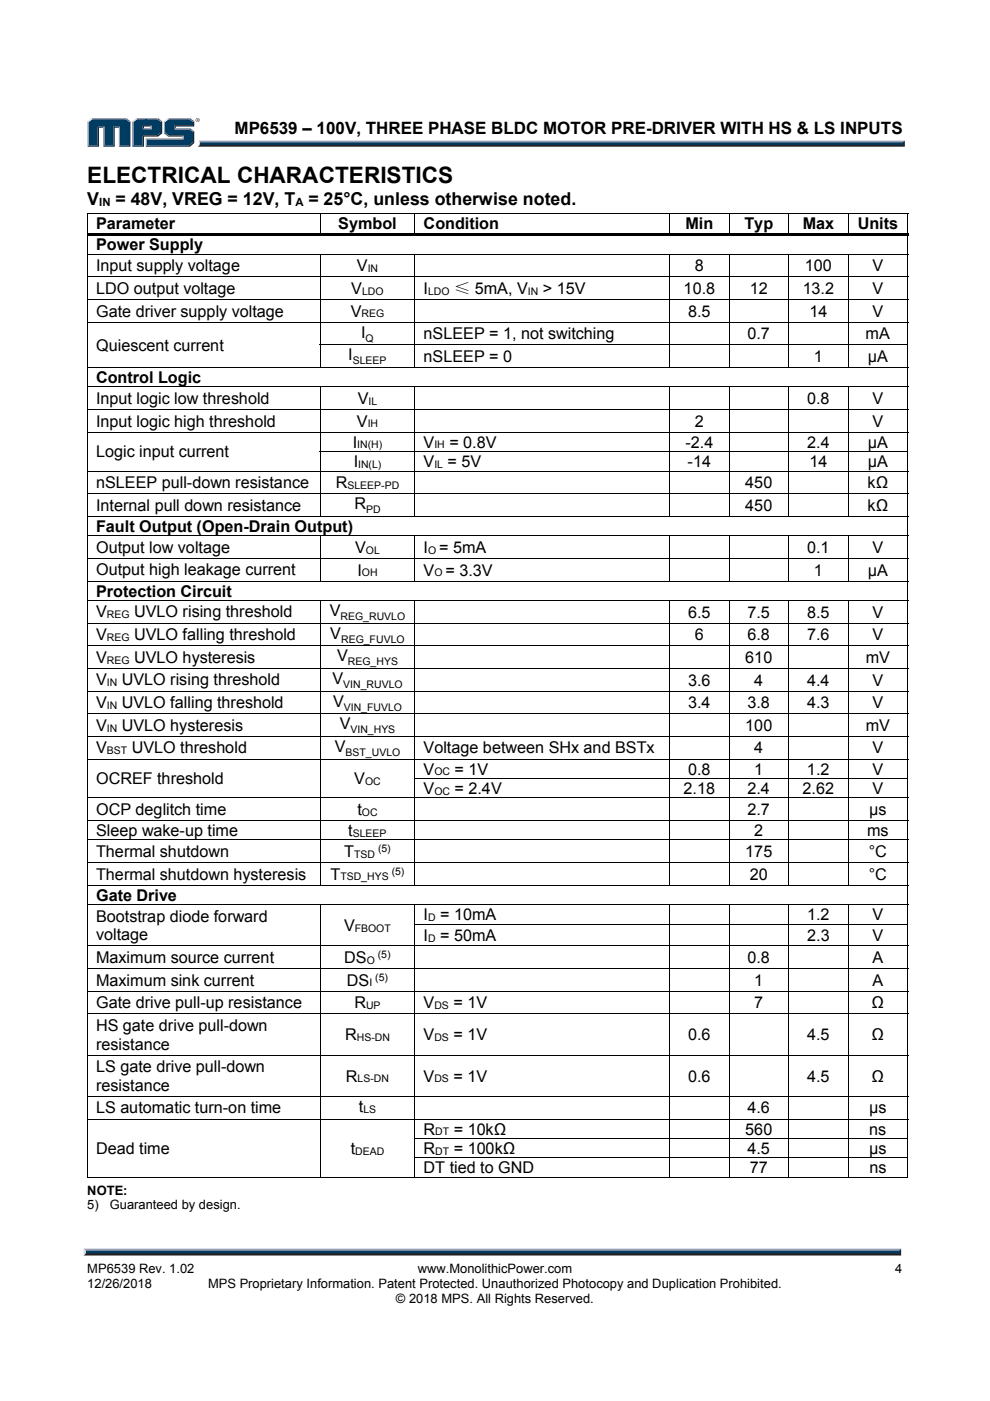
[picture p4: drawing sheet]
<svg xmlns="http://www.w3.org/2000/svg" width="210mm" height="297mm" viewBox="0 0 210 297" stroke-linecap="round" stroke-linejoin="round" font-family="sans-serif">
<path d="M42.2 29.8h149.7l-.4 .7h-149.1z" fill="#94a0b8"/>
<path d="M42.4 30.5h149.1l.4 .6h-150.1l.4-.2z" fill="#231f20"/>
<path d="M191.5 30.2l.4-.4v1.3l-.4-.4z" fill="#001039"/>
<path d="M42.4 30.2h149.1v.5h-149.2z" fill="#003b62"/>
<path d="M42.2 29.8l.2 .4-.1 .5-.5 .4 .4-.5z" fill="#dcdddf"/>
<path d="M30.3 27.4l.2-.2h1.4l.2 .2z" fill="#94a0b8"/>
<g fill="#003b62">
<path d="M18.8 25.9l.8-.6h7l.8 .6v4.9h-1.9v-4h-1.4v4h-2v-4h-1.4v4h-1.9z"/>
<path d="M28.3 25.9l.8-.6h2.1v1.3h-.9v.8h1.8v-.8h-1.2v-1.3h2.5l.7 .6v2.2l-.7 .6h-3.1v2.1h-2z"/>
<path d="M31.1 29.6h7.8v-.9h-3.1l-.8-.6v-2.2l.8-.6h4.3l.8 .6v.7h-3.9v.8h3.1l.8 .6v2.2l-.8 .6h-9z"/>
</g>
<path d="M35.6 25.1h4.7" fill="none" stroke="#94a0b8" stroke-width=".26"/>
<path d="M34.8 25.7l.8-.7 .2 .3-.8 .6z" fill="#dcdddf"/>
<path d="M34.9 25.7v2.6" fill="none" stroke="#94a0b8" stroke-width=".26"/>
<path d="M34.8 28.3l.2-.2 .8 .6-.2 .3z" fill="#547194"/>
<path d="M35.6 28.8h3.4" fill="none" stroke="#001039" stroke-width=".26"/>
<g fill="#94a0b8">
<path d="M30.9 29.3h7.8v-.3l.3-.3v.9h-7.8z"/>
<path d="M30.9 29.3l.3 .3v1.2l-.3 .3z"/>
</g>
<path d="M37 26.6h3.9v-.7l.3-.2v1.1h-3.9v.4l-.3 .2z" fill="#001039"/>
<path d="M37 27.3h3.3" fill="none" stroke="#94a0b8" stroke-width=".26"/>
<path d="M40.3 27.2l.9 .6-.3 .2-.8-.6z" fill="#547194"/>
<g fill="#001039">
<path d="M30.9 31.1l.3-.3h8.9l.8-.6v-2.2l.3-.2v2.5l-.9 .8z"/>
<path d="M30.3 28.7h3.1l.7-.6v-2.2l.3-.2v2.6l-.9 .7h-3v2.1h-2.5l.3-.3h2z"/>
</g>
<path d="M33.5 25l.9 .7-.3 .2-.7-.6z" fill="#547194"/>
<path d="M28.9 25.1h4.6" fill="none" stroke="#94a0b8" stroke-width=".26"/>
<path d="M28 25.7l.9-.7 .2 .3-.8 .6z" fill="#dcdddf"/>
<path d="M28.1 25.7v5.4" fill="none" stroke="#94a0b8" stroke-width=".26"/>
<path d="M31.9 26.8l.2-.2v.8l-.2-.2z" fill="#94a0b8"/>
<g fill="#001039">
<path d="M30.3 26.6h1.8l-.2 .2h-1.4v.4l-.2 .2z"/>
<path d="M27.4 25.9l.3-.2v5.4h-2.5l.3-.3h1.9z"/>
</g>
<path d="M26.8 25l.9 .7-.3 .2-.8-.6z" fill="#547194"/>
<path d="M19.4 25.1h7.4" fill="none" stroke="#94a0b8" stroke-width=".26"/>
<path d="M18.5 25.7l.9-.7 .2 .3-.8 .6z" fill="#dcdddf"/>
<path d="M18.7 25.7v5.4" fill="none" stroke="#94a0b8" stroke-width=".26"/>
<path d="M20.7 26.8h1.4l-.2 .3h-.9v4h-2.5l.3-.3h1.9z" fill="#001039"/>
<path d="M22 26.8v4.3" fill="none" stroke="#94a0b8" stroke-width=".26"/>
<path d="M24.1 26.8h1.4l-.3 .3h-.9v4h-2.4l.2-.3h2z" fill="#001039"/>
<path d="M25.3 26.8v4.3" fill="none" stroke="#94a0b8" stroke-width=".26"/>
<path d="M40.3 25l.9 .7-.3 .2-.8-.6z" fill="#547194"/>
<g fill="#231f20">
<path d="M18.2 265.5h172.5l.4 .7h-173.3z"/>
<path d="M41.5 25.4a.45 .45 0 0 1 .9 0 .45 .45 0 0 1-.9 0zM41.6 25.4a.36 .36 0 0 0 .7 0 .36 .36 0 0 0-.7 0zM41.8 25.2l.3 .1v.4l-.2-.2-.1 .2zM41.8 25.3v.1h.2z"/>
</g>
<path d="M17.8 264.7h173.3l-.4 .8h-172.5z" fill="#94a0b8"/>
<path d="M191.1 264.7v1.5l-.4-.4v-.6z" fill="#001039"/>
<path d="M18.2 265.2h172.5v.6h-172.5z" fill="#003b62"/>
<path d="M17.8 264.7l.4 .5v.5l-.4 .5z" fill="#dcdddf"/>
<g fill="#000">
<path d="M18.4 45.2h.2v.2h-.2zM18.4 49.4h174.2v.5h-174.2zM192.4 45.2h.2v.2h-.2zM18.4 73h.2v.2h-.2zM18.4 95.7h.2v.1h-.2zM18.4 165h.2v.1h-.2zM67.8 165h.2v.1h-.2zM18.4 195.8h.2v.2h-.2zM67.8 195.8h.2v.2h-.2zM18.4 241.3h.2v.1h-.2zM18.4 245.4h.2v.2h-.2zM67.8 241.3h.2v.1h-.2z"/>
<path d="M67.8 245.4h.2v.2h-.2zM192.4 249.6h.2v.1h-.2z"/>
</g>
<g fill="none" stroke="#000" stroke-width=".21">
<path d="M18.4 45.3h174.2M18.4 53.9h174.2M18.4 58.7h174.2M18.5 45.4v4M18.5 49.9v3.9M18.5 54v4.6M18.5 58.8v4.6M67.9 45.4v4M67.9 54v4.6M67.9 58.8v4.6M88 45.4v4M88 54v4.6"/>
<path d="M88 58.8v4.6M142 45.4v4M142 54v4.6M142 58.8v4.6M154.7 45.4v4M154.7 54v4.6M154.7 58.8v4.6M167.3 45.4v4M167.3 54v4.6M167.3 58.8v4.6M179.9 45.4v4M179.9 54v4.6"/>
<path d="M179.9 58.8v4.6M192.5 45.4v4M192.5 49.9v3.9M192.5 54v4.6M192.5 58.8v4.6M18.4 63.5h174.2M18.4 68.3h174.2M18.4 77.9h174.2M18.5 63.6v4.6M18.5 68.4v4.6M18.5 73.2v4.6M18.5 78v3.9"/>
<path d="M67.8 73.1h124.8M67.9 63.6v4.6M67.9 68.4v4.6M67.9 73.2v4.6M88 63.6v4.6M88 68.4v4.6M88 73.2v4.6M142 63.6v4.6M142 68.4v4.6M142 73.2v4.6M154.7 63.6v4.6M154.7 68.4v4.6"/>
<path d="M154.7 73.2v4.6M167.3 63.6v4.6M167.3 68.4v4.6M167.3 73.2v4.6M179.9 63.6v4.6M179.9 68.4v4.6M179.9 73.2v4.6M192.5 63.6v4.6M192.5 68.4v4.6M192.5 73.2v4.6M192.5 78v3.9M18.4 82h174.2"/>
<path d="M18.4 86.8h174.2M18.4 91.6h174.2M18.4 99.9h174.2M18.5 82.1v4.6M18.5 86.9v4.7M18.5 91.7v4M18.5 95.8v4M18.5 99.9v4.7M67.8 95.8h124.8M67.9 82.1v4.6M67.9 86.9v4.7M67.9 91.7v4"/>
<path d="M67.9 95.8v4M67.9 99.9v4.7M88 82.1v4.6M88 86.9v4.7M88 91.7v4M88 95.8v4M88 99.9v4.7M142 82.1v4.6M142 86.9v4.7M142 91.7v4M142 95.8v4M142 99.9v4.7"/>
<path d="M154.7 82.1v4.6M154.7 86.9v4.7M154.7 91.7v4M154.7 95.8v4M154.7 99.9v4.7M167.3 82.1v4.6M167.3 86.9v4.7M167.3 91.7v4M167.3 95.8v4M167.3 99.9v4.7M179.9 82.1v4.6M179.9 86.9v4.7"/>
<path d="M179.9 91.7v4M179.9 95.8v4M179.9 99.9v4.7M192.5 82.1v4.6M192.5 86.9v4.7M192.5 91.7v4M192.5 95.8v4M192.5 99.9v4.7M18.4 104.7h174.2M18.4 109.5h174.2M18.4 113.6h174.2M18.4 118.4h174.2"/>
<path d="M18.5 104.8v4.6M18.5 109.6v3.9M18.5 113.7v4.6M18.5 118.5v4.6M67.9 104.8v4.6M67.9 113.7v4.6M67.9 118.5v4.6M88 104.8v4.6M88 113.7v4.6M88 118.5v4.6M142 104.8v4.6M142 113.7v4.6"/>
<path d="M142 118.5v4.6M154.7 104.8v4.6M154.7 113.7v4.6M154.7 118.5v4.6M167.3 104.8v4.6M167.3 113.7v4.6M167.3 118.5v4.6M179.9 104.8v4.6M179.9 113.7v4.6M179.9 118.5v4.6M192.5 104.8v4.6M192.5 109.6v3.9"/>
<path d="M192.5 113.7v4.6M192.5 118.5v4.6M18.4 123.2h174.2M18.4 127.3h174.2M18.4 132.1h174.2M18.4 136.9h174.2M18.5 123.3v3.9M18.5 127.4v4.6M18.5 132.2v4.6M18.5 137v4.6M67.9 127.4v4.6M67.9 132.2v4.6"/>
<path d="M67.9 137v4.6M88 127.4v4.6M88 132.2v4.6M88 137v4.6M142 127.4v4.6M142 132.2v4.6M142 137v4.6M154.7 127.4v4.6M154.7 132.2v4.6M154.7 137v4.6M167.3 127.4v4.6M167.3 132.2v4.6"/>
<path d="M167.3 137v4.6M179.9 127.4v4.6M179.9 132.2v4.6M179.9 137v4.6M192.5 123.3v3.9M192.5 127.4v4.6M192.5 132.2v4.6M192.5 137v4.6M18.4 141.7h174.2M18.4 146.5h174.2M18.4 151.3h174.2M18.4 156.1h174.2"/>
<path d="M18.5 141.8v4.6M18.5 146.6v4.7M18.5 151.4v4.6M18.5 156.2v4.6M67.9 141.8v4.6M67.9 146.6v4.7M67.9 151.4v4.6M67.9 156.2v4.6M88 141.8v4.6M88 146.6v4.7M88 151.4v4.6M88 156.2v4.6"/>
<path d="M142 141.8v4.6M142 146.6v4.7M142 151.4v4.6M142 156.2v4.6M154.7 141.8v4.6M154.7 146.6v4.7M154.7 151.4v4.6M154.7 156.2v4.6M167.3 141.8v4.6M167.3 146.6v4.7M167.3 151.4v4.6M167.3 156.2v4.6"/>
<path d="M179.9 141.8v4.6M179.9 146.6v4.7M179.9 151.4v4.6M179.9 156.2v4.6M192.5 141.8v4.6M192.5 146.6v4.7M192.5 151.4v4.6M192.5 156.2v4.6M18.4 160.9h174.2M18.4 169.2h174.2M18.4 174h174.2M18.4 178.1h174.2"/>
<path d="M18.5 161v4M18.5 165.1v4M18.5 169.2v4.7M18.5 174.1v3.9M18.5 178.2v4.6M67.9 161v4M67.9 165.1v4M67.9 169.2v4.7M67.9 174.1v3.9M67.9 178.2v4.6M87.9 165h104.7M88 161v4"/>
<path d="M88 165.1v4M88 169.2v4.7M88 174.1v3.9M88 178.2v4.6M142 161v4M142 165.1v4M142 169.2v4.7M142 174.1v3.9M142 178.2v4.6M154.7 161v4M154.7 165.1v4M154.7 169.2v4.7"/>
<path d="M154.7 174.1v3.9M154.7 178.2v4.6M167.3 161v4M167.3 165.1v4M167.3 169.2v4.7M167.3 174.1v3.9M167.3 178.2v4.6M179.9 161v4M179.9 165.1v4M179.9 169.2v4.7M179.9 174.1v3.9M179.9 178.2v4.6"/>
<path d="M192.5 161v4M192.5 165.1v4M192.5 169.2v4.7M192.5 174.1v3.9M192.5 178.2v4.6M18.4 182.9h174.2M18.4 187.7h174.2M18.4 191.8h174.2M18.5 183v4.6M18.5 187.8v3.9M18.5 191.9v3.9M18.5 196v4.5"/>
<path d="M67.9 183v4.6M67.9 191.9v3.9M67.9 196v4.5M87.9 195.9h104.7M88 183v4.6M88 191.9v3.9M88 196v4.5M142 183v4.6M142 191.9v3.9M142 196v4.5M154.7 183v4.6M154.7 191.9v3.9"/>
<path d="M154.7 196v4.5M167.3 183v4.6M167.3 191.9v3.9M167.3 196v4.5M179.9 183v4.6M179.9 191.9v3.9M179.9 196v4.5M192.5 183v4.6M192.5 187.8v3.9M192.5 191.9v3.9M192.5 196v4.5M18.4 200.6h174.2"/>
<path d="M18.4 205.3h174.2M18.4 210.2h174.2M18.4 215h174.2M18.5 200.6v4.7M18.5 205.4v4.7M18.5 210.2v4.7M18.5 215.1v8.5M67.9 200.6v4.7M67.9 205.4v4.7M67.9 210.2v4.7M67.9 215.1v8.5M88 200.6v4.7"/>
<path d="M88 205.4v4.7M88 210.2v4.7M88 215.1v8.5M142 200.6v4.7M142 205.4v4.7M142 210.2v4.7M142 215.1v8.5M154.7 200.6v4.7M154.7 205.4v4.7M154.7 210.2v4.7M154.7 215.1v8.5M167.3 200.6v4.7"/>
<path d="M167.3 205.4v4.7M167.3 210.2v4.7M167.3 215.1v8.5M179.9 200.6v4.7M179.9 205.4v4.7M179.9 210.2v4.7M179.9 215.1v8.5M192.5 200.6v4.7M192.5 205.4v4.7M192.5 210.2v4.7M192.5 215.1v8.5M18.4 223.7h174.2"/>
<path d="M18.4 232.5h174.2M18.4 237.3h174.2M18.5 223.8v8.6M18.5 232.5v4.7M18.5 237.3v4M67.9 223.8v8.6M67.9 232.5v4.7M67.9 237.3v4M88 223.8v8.6M88 232.5v4.7M88 237.3v4M142 223.8v8.6"/>
<path d="M142 232.5v4.7M142 237.3v4M154.7 223.8v8.6M154.7 232.5v4.7M154.7 237.3v4M167.3 223.8v8.6M167.3 232.5v4.7M167.3 237.3v4M179.9 223.8v8.6M179.9 232.5v4.7M179.9 237.3v4M192.5 223.8v8.6"/>
<path d="M192.5 232.5v4.7M192.5 237.3v4M18.4 249.6h49.4M18.5 241.4v4M18.5 245.6v4.1M67.9 241.4v4M67.9 245.6v4.1M68 249.6h19.9M87.9 241.4h104.7M87.9 245.5h104.7M88 241.4v4M88 245.6v4.1"/>
<path d="M88.1 249.6h53.8M142 241.4v4M142 245.6v4.1M142.1 249.6h12.5M154.7 241.4v4M154.7 245.6v4.1M154.7 249.6h12.5M167.3 241.4v4M167.3 245.6v4.1M167.3 249.6h12.5M179.9 241.4v4M179.9 245.6v4.1"/>
<path d="M180 249.6h12.4M192.5 241.4v4M192.5 245.6v4.1"/>
</g>
<text font-size="4.8" x="18.5" y="38.8">ELECTRICAL CHARACTERISTICS</text>
<g font-size="3.8">
<text x="18.5" y="43.4">V</text>
<text x="24.5" y="43.4">= 48V, VREG = 12V, T</text>
<text x="65.4" y="43.4">= 25°C, unless otherwise noted.</text>
</g>
<text font-size="3.6" x="49.7" y="28.3">MP6539 – 100V, THREE PHASE BLDC MOTOR PRE-DRIVER WITH HS &amp; LS INPUTS</text>
<g font-size="3.4">
<text x="20.4" y="48.6">Parameter</text>
<text x="20.4" y="53.1">Power Supply</text>
<text x="71.8" y="48.6">Symbol</text>
<text x="89.9" y="48.6">Condition</text>
<text x="145.4" y="48.6">Min</text>
<text x="157.9" y="48.6">Typ</text>
<text x="170.2" y="48.6">Max</text>
<text x="181.9" y="48.6">Units</text>
<text x="20.4" y="57.5">Input supply voltage</text>
<text x="75.7" y="57.5">V</text>
<text x="147.4" y="57.5">8</text>
<text x="170.7" y="57.5">100</text>
<text x="185.1" y="57.5">V</text>
<text x="20.4" y="62.3">LDO output voltage</text>
<text x="74.5" y="62.3">V</text>
<text x="89.9" y="62.3">I</text>
<text x="96.3" y="62.3">≤ 5mA, V</text>
<text x="115.1" y="62.3">&gt; 15V</text>
<text x="145" y="62.3">10.8</text>
<text x="159" y="62.3">12</text>
<text x="170.2" y="62.3">13.2</text>
<text x="185.1" y="62.3">V</text>
<text x="20.4" y="67.1">Gate driver supply voltage</text>
<text x="74.4" y="67.1">V</text>
<text x="76.6" y="71.6">I</text>
<text x="89.9" y="71.9">nSLEEP = 1, not switching</text>
<text x="145.9" y="67.1">8.5</text>
<text x="158.5" y="71.9">0.7</text>
<text x="171.7" y="67.1">14</text>
<text x="183.6" y="71.9">mA</text>
<text x="185.1" y="67.1">V</text>
<text x="20.4" y="74.3">Quiescent current</text>
<text x="73.9" y="76.4">I</text>
<text x="89.9" y="76.7">nSLEEP = 0</text>
<text x="172.6" y="76.7">1</text>
<text x="184.1" y="76.7">µA</text>
<text x="20.4" y="81.2">Control Logic</text>
<text x="20.4" y="85.6">Input logic low threshold</text>
<text x="75.9" y="85.6">V</text>
<text x="171.2" y="85.6">0.8</text>
<text x="185.1" y="85.6">V</text>
<text x="20.4" y="90.4">Input logic high threshold</text>
<text x="74.8" y="94.9">I</text>
<text x="75.7" y="90.4">V</text>
<text x="89.9" y="94.9">V</text>
<text x="95.3" y="94.9">= 0.8V</text>
<text x="145.4" y="94.9">-2.4</text>
<text x="147.4" y="90.4">2</text>
<text x="171.2" y="94.9">2.4</text>
<text x="184.1" y="94.9">µA</text>
<text x="185.1" y="90.4">V</text>
<text x="20.4" y="96.9">Logic input current</text>
<text x="75" y="99">I</text>
<text x="89.9" y="99">V</text>
<text x="94.9" y="99">= 5V</text>
<text x="145.8" y="99">-14</text>
<text x="171.7" y="99">14</text>
<text x="184.1" y="99">µA</text>
<text x="20.4" y="103.5">nSLEEP pull-down resistance</text>
<text x="71.2" y="103.5">R</text>
<text x="75.2" y="107.9">R</text>
<text x="158.1" y="103.5">450</text>
<text x="184" y="103.5">kΩ</text>
<text x="20.4" y="108.3">Internal pull down resistance</text>
<text x="20.4" y="112.8">Fault Output (Open-Drain Output)</text>
<text x="158.1" y="108.3">450</text>
<text x="184" y="108.3">kΩ</text>
<text x="20.4" y="117.2">Output low voltage</text>
<text x="75.3" y="117.2">V</text>
<text x="89.9" y="117.2">I = 5mA</text>
<text x="171.2" y="117.2">0.1</text>
<text x="185.1" y="117.2">V</text>
<text x="20.4" y="122">Output high leakage current</text>
<text x="75.8" y="122">I</text>
<text x="89.9" y="122">V = 3.3V</text>
<text x="172.6" y="122">1</text>
<text x="184.1" y="122">µA</text>
<text x="20.4" y="126.5">Protection Circuit</text>
<text x="20.4" y="130.9">V</text>
<text x="28.4" y="130.9">UVLO rising threshold</text>
<text x="70" y="130.6">V</text>
<text x="145.9" y="130.9">6.5</text>
<text x="158.5" y="130.9">7.5</text>
<text x="171.2" y="130.9">8.5</text>
<text x="185.1" y="130.9">V</text>
<text x="20.4" y="135.7">V</text>
<text x="28.4" y="135.7">UVLO falling threshold</text>
<text x="70.1" y="135.4">V</text>
<text x="147.4" y="135.7">6</text>
<text x="158.5" y="135.7">6.8</text>
<text x="171.2" y="135.7">7.6</text>
<text x="185.1" y="135.7">V</text>
<text x="20.4" y="140.5">V</text>
<text x="28.4" y="140.5">UVLO hysteresis</text>
<text x="71.5" y="140.2">V</text>
<text x="158.1" y="140.5">610</text>
<text x="183.6" y="140.5">mV</text>
<text x="20.4" y="145.3">V</text>
<text x="25.8" y="145.3">UVLO rising threshold</text>
<text x="70.5" y="145">V</text>
<text x="70.6" y="149.8">V</text>
<text x="145.9" y="145.4">3.6</text>
<text x="160" y="145.4">4</text>
<text x="171.2" y="145.4">4.4</text>
<text x="185.1" y="145.4">V</text>
<text x="20.4" y="150.1">V</text>
<text x="20.4" y="154.9">V</text>
<text x="25.8" y="150.1">UVLO falling threshold</text>
<text x="25.8" y="154.9">UVLO hysteresis</text>
<text x="72.1" y="154.6">V</text>
<text x="145.9" y="150.1">3.4</text>
<text x="158.1" y="155">100</text>
<text x="158.5" y="150.1">3.8</text>
<text x="171.2" y="150.1">4.3</text>
<text x="183.6" y="155">mV</text>
<text x="185.1" y="150.1">V</text>
<text x="20.4" y="159.7">V</text>
<text x="28" y="159.7">UVLO threshold</text>
<text x="71" y="159.4">V</text>
<text x="89.9" y="159.7">Voltage between SHx and BSTx</text>
<text x="160" y="159.7">4</text>
<text x="185.1" y="159.7">V</text>
<text x="20.4" y="166.3">OCREF threshold</text>
<text x="75.1" y="166.3">V</text>
<text x="89.9" y="164.2">V</text>
<text x="96.4" y="164.2">= 1V</text>
<text x="145.9" y="164.2">0.8</text>
<text x="160" y="164.2">1</text>
<text x="171.2" y="164.2">1.2</text>
<text x="185.1" y="164.2">V</text>
<text x="20.4" y="172.8">OCP deglitch time</text>
<text x="75.8" y="172.8">t</text>
<text x="89.9" y="168.3">V</text>
<text x="96.4" y="168.3">= 2.4V</text>
<text x="145" y="168.3">2.18</text>
<text x="158.5" y="172.8">2.7</text>
<text x="158.5" y="168.3">2.4</text>
<text x="170.2" y="168.3">2.62</text>
<text x="184.4" y="172.8">µs</text>
<text x="185.1" y="168.3">V</text>
<text x="20.4" y="177.2">Sleep wake-up time</text>
<text x="73.9" y="177.2">t</text>
<text x="160" y="177.2">2</text>
<text x="183.9" y="177.2">ms</text>
<text x="20.4" y="181.7">Thermal shutdown</text>
<text x="73" y="181.7">T</text>
<text x="158.1" y="181.7">175</text>
<text x="184.3" y="181.7">°C</text>
<text x="20.4" y="186.5">Thermal shutdown hysteresis</text>
<text x="20.4" y="191">Gate Drive</text>
<text x="70.1" y="186.5">T</text>
<text x="159" y="186.5">20</text>
<text x="184.3" y="186.5">°C</text>
<text x="20.4" y="195.4">Bootstrap diode forward</text>
<text x="73" y="197.4">V</text>
<text x="89.9" y="195.1">I</text>
<text x="93.3" y="195.1">= 10mA</text>
<text x="171.2" y="195.1">1.2</text>
<text x="185.1" y="195.1">V</text>
<text x="20.4" y="199.4">voltage</text>
<text x="89.9" y="199.5">I</text>
<text x="93.3" y="199.5">= 50mA</text>
<text x="171.2" y="199.5">2.3</text>
<text x="185.1" y="199.5">V</text>
<text x="20.4" y="204.2">Maximum source current</text>
<text x="20.4" y="209">Maximum sink current</text>
<text x="73" y="204.2">DS</text>
<text x="73.6" y="209">DS</text>
<text x="158.5" y="204.2">0.8</text>
<text x="160" y="209">1</text>
<text x="185.1" y="209">A</text>
<text x="185.1" y="204.2">A</text>
<text x="20.4" y="213.8">Gate drive pull-up resistance</text>
<text x="75.2" y="213.8">R</text>
<text x="89.9" y="213.8">V</text>
<text x="96.2" y="213.8">= 1V</text>
<text x="160" y="213.8">7</text>
<text x="184.9" y="213.8">Ω</text>
<text x="20.4" y="218.6">HS gate drive pull-down</text>
<text x="73.2" y="220.6">R</text>
<text x="89.9" y="220.6">V</text>
<text x="96.2" y="220.6">= 1V</text>
<text x="145.9" y="220.6">0.6</text>
<text x="171.2" y="220.6">4.5</text>
<text x="184.9" y="220.6">Ω</text>
<text x="20.4" y="222.5">resistance</text>
<text x="20.4" y="227.3">LS gate drive pull-down</text>
<text x="20.4" y="231.3">resistance</text>
<text x="73.4" y="229.3">R</text>
<text x="89.9" y="229.3">V</text>
<text x="96.2" y="229.3">= 1V</text>
<text x="145.9" y="229.3">0.6</text>
<text x="171.2" y="229.3">4.5</text>
<text x="184.9" y="229.3">Ω</text>
<text x="20.4" y="236.1">LS automatic turn-on time</text>
<text x="76.1" y="235.7">t</text>
<text x="158.5" y="236.1">4.6</text>
<text x="184.4" y="236.1">µs</text>
<text x="20.4" y="244.6">Dead time</text>
<text x="74.4" y="244.7">t</text>
<text x="89.9" y="244.7">R</text>
<text x="89.9" y="240.6">R</text>
<text x="96.2" y="240.6">= 10kΩ</text>
<text x="96.2" y="244.7">= 100kΩ</text>
<text x="158.1" y="240.6">560</text>
<text x="158.5" y="244.7">4.5</text>
<text x="184.4" y="244.7">µs</text>
<text x="184.4" y="240.6">ns</text>
<text x="89.9" y="248.8">DT tied to GND</text>
<text x="159.1" y="248.8">77</text>
<text x="184.4" y="248.8">ns</text>
</g>
<g font-size="2.7">
<text x="18.5" y="253.3">NOTE:</text>
<text x="18.5" y="256.4">5)</text>
<text x="23.3" y="256.4">Guaranteed by design.</text>
<text x="18.5" y="270">MP6539 Rev. 1.02</text>
<text x="18.5" y="273.2">12/26/2018</text>
<text x="44.1" y="273.2">MPS Proprietary Information. Patent Protected. Unauthorized Photocopy and Duplication Prohibited.</text>
<text x="88.6" y="270">www.MonolithicPower.com</text>
<text x="189.9" y="270">4</text>
<text x="84" y="276.3">© 2018 MPS. All Rights Reserved.</text>
</g>
<g font-size="2.4">
<text x="21" y="43.7">IN</text>
<text x="62.7" y="43.7">A</text>
</g>
<g font-size="2.2">
<text x="78" y="57.7">IN</text>
<text x="76.8" y="62.5">LDO</text>
<text x="90.8" y="62.5">LDO</text>
<text x="112" y="62.5">IN</text>
<text x="76.7" y="67.3">REG</text>
<text x="74.8" y="77.3">SLEEP</text>
<text x="77.6" y="72.5">Q</text>
<text x="78.2" y="85.8">IL</text>
<text x="75.8" y="95.1">IN(H)</text>
<text x="78" y="90.6">IH</text>
<text x="92.1" y="95.1">IH</text>
<text x="76" y="99.2">IN(L)</text>
<text x="92.1" y="99.2">IL</text>
<text x="73.7" y="103.7">SLEEP-PD</text>
<text x="77.6" y="108.8">PD</text>
<text x="77.6" y="117.4">OL</text>
<text x="90.8" y="117.4">O</text>
<text x="76.8" y="122.2">OH</text>
<text x="92.1" y="122.2">O</text>
<text x="22.7" y="131.1">REG</text>
<text x="72.2" y="131.4">REG_RUVLO</text>
<text x="22.7" y="135.9">REG</text>
<text x="72.3" y="136.3">REG_FUVLO</text>
<text x="22.7" y="140.7">REG</text>
<text x="73.8" y="141.1">REG_HYS</text>
<text x="22.7" y="145.5">IN</text>
<text x="72.8" y="145.9">VIN_RUVLO</text>
<text x="22.7" y="150.3">IN</text>
<text x="22.7" y="155.1">IN</text>
<text x="72.9" y="150.7">VIN_FUVLO</text>
<text x="74.3" y="155.5">VIN_HYS</text>
<text x="22.7" y="159.9">BST</text>
<text x="73.3" y="160.3">BST_UVLO</text>
<text x="77.4" y="166.5">OC</text>
<text x="92.1" y="164.4">OC</text>
<text x="76.8" y="173">OC</text>
<text x="92.1" y="168.5">OC</text>
<text x="74.8" y="177.4">SLEEP</text>
<text x="75.1" y="181.9">TSD</text>
<text x="80.2" y="180.7">(5)</text>
<text x="83.1" y="185.5">(5)</text>
<text x="72.2" y="186.7">TSD_HYS</text>
<text x="75.2" y="197.6">FBOOT</text>
<text x="90.8" y="195.2">D</text>
<text x="80.1" y="203.1">(5)</text>
<text x="90.8" y="199.6">D</text>
<text x="77.8" y="204.3">O</text>
<text x="78.3" y="209.1">I</text>
<text x="79.6" y="207.9">(5)</text>
<text x="77.6" y="214">UP</text>
<text x="92.1" y="214">DS</text>
<text x="75.7" y="220.7">HS-DN</text>
<text x="92.1" y="220.7">DS</text>
<text x="75.9" y="229.5">LS-DN</text>
<text x="92.1" y="229.5">DS</text>
<text x="77.1" y="235.9">LS</text>
<text x="75.3" y="244.8">DEAD</text>
<text x="92.3" y="240.7">DT</text>
<text x="92.3" y="244.8">DT</text>
</g>
</svg>
